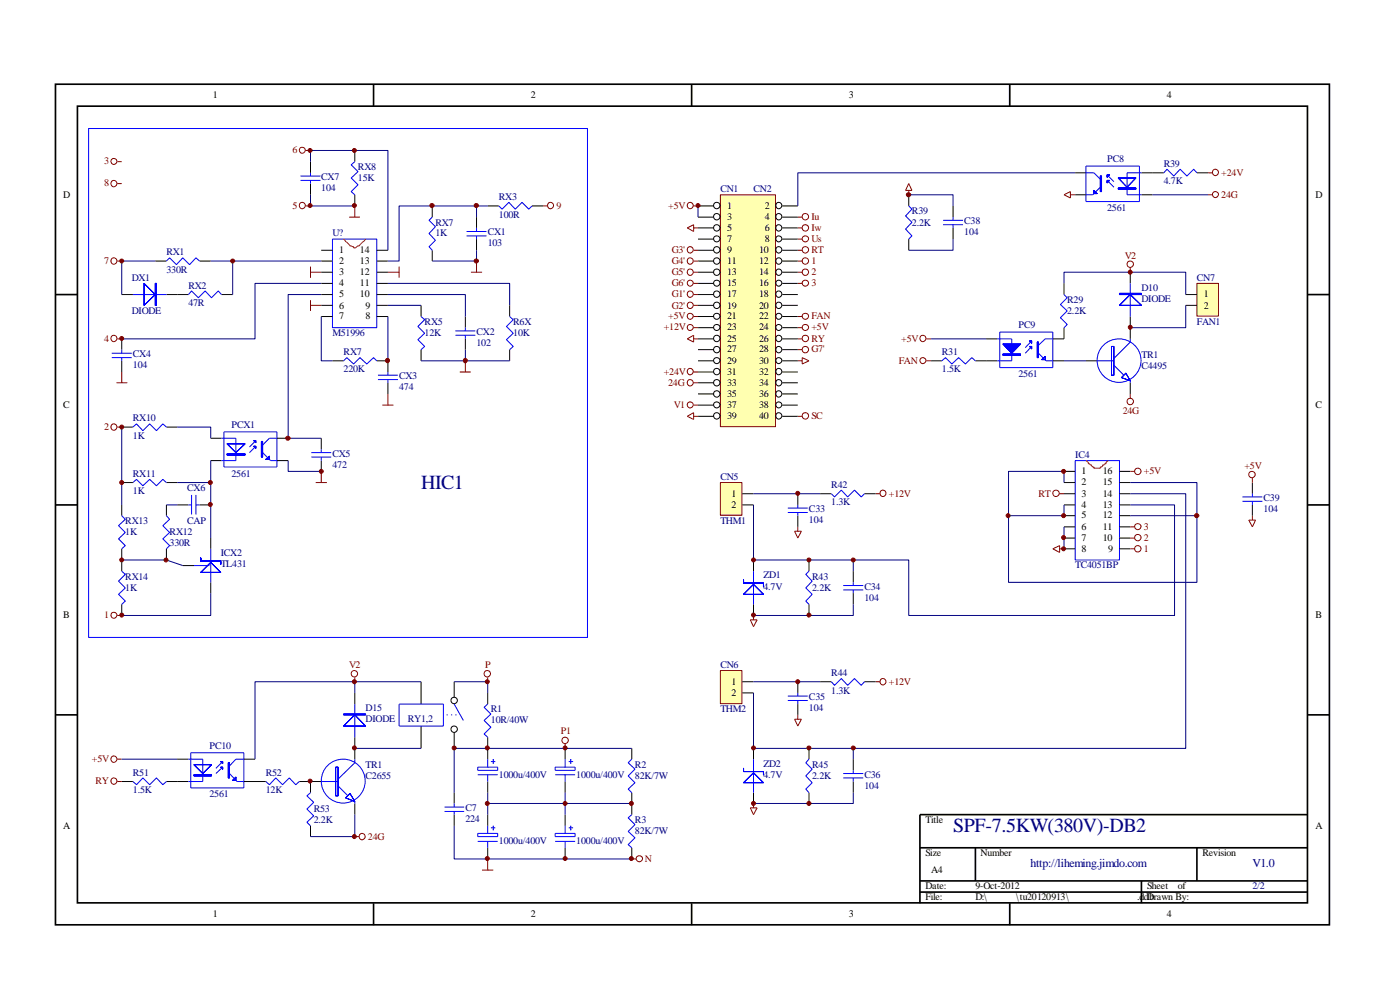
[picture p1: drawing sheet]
<svg xmlns="http://www.w3.org/2000/svg" width="297mm" height="210mm" viewBox="0 0 297 210" stroke-linecap="round" stroke-linejoin="round" font-family="sans-serif">
<g fill="none" stroke="#000" stroke-width=".35">
<path d="M11.8 17.9h270.2v178.3h-270.2zM79.2 17.9v4.6M146.7 17.9v4.6M214.2 17.9v4.6M16.4 22.5h261v169h-261zM11.8 62.5h4.6M277.5 62.5h4.6M11.8 107.1h4.6M277.5 107.1h4.6M11.8 151.6h4.6M277.5 151.6h4.6M195.2 179.8h82.3"/>
<path d="M206.9 179.8v7.1M253.9 179.8v7.1M277.5 172.8h-82.3v18.8M79.2 191.6v4.7M146.7 191.6v4.7M195.2 186.9h82.3M195.2 189.2h82.3M214.2 191.6v4.7M242.1 186.9v4.7"/>
</g>
<g fill="none" stroke="#00f" stroke-width=".21">
<path d="M63.8 37.3h4.2M63.8 38.3h4.2M65.9 36.7v.6M65.9 38.3v.6M75.3 34.3l-.8 .7 1.4 1.4-1.4 1.4 1.4 1.4-1.4 1.4 .8 .7M35.3 55.4l.7-.7 1.4 1.4 1.4-1.4 1.4 1.4 1.4-1.4 .7 .7M70.5 50.7h9.4v18.8h-9.4zM91.7 46.1l-.7 .6 1.4 1.4-1.4 1.4 1.4 1.5-1.4 1.3 .7 .8M99 49.1h4.2M99 50h4.2M101.1 48.3v.8M101.1 50v.7"/>
<path d="M105.8 43.7l.7 .7 1.4-1.5 1.4 1.5 1.4-1.5 1.5 1.5 .7-.7M23.7 74.9h4.2M23.7 75.9h4.2M25.8 74.2v.7M25.8 75.9v.6M28.2 62.5h7.1M40 62.5l.6-.8 1.5 1.5 1.4-1.5 1.4 1.5 1.4-1.5 .7 .8M72.9 76.5l.7-.6 1.4 1.3 1.4-1.3 1.4 1.3 1.4-1.3 .7 .6M80.2 79.6h4.2M82.3 78.9v.7M89.3 67.1l.8 .7-1.5 1.5 1.5 1.4-1.5 1.4 1.5 1.4-.8 .7M96.6 70.2h4.2"/>
<path d="M96.6 71.1h4.2M98.7 69.5v.7M98.7 71.1v.8M108.1 67.1l.8 .7-1.5 1.5 1.5 1.4-1.5 1.4 1.5 1.4-.8 .7M28.2 90.6l.8-.7 1.3 1.5 1.4-1.5 1.5 1.5 1.3-1.5 .8 .7M47 93h3v4.7h-3M47.5 91.6h11.3v7.5h-11.3zM54.3 94.7l-1.4 1.3M54.3 93.5l-1.4 1.3M55.7 96l1.7 1.7h1.4M58.8 93h-1.7l-1.4 1.4M66 96h4.3"/>
<path d="M66 96.9h4.3M68.2 95.3v.7M68.2 96.9v.8M80.2 80.5h4.2M82.3 80.5v.7M25.8 109.4l.8 .8-1.5 1.3 1.5 1.4-1.5 1.4 1.5 1.4-.8 .7M28.2 102.4l.8-.7 1.3 1.3 1.4-1.3 1.5 1.3 1.3-1.3 .8 .7M35.3 109.4l.7 .8-1.5 1.3 1.5 1.4-1.5 1.4 1.5 1.4-.7 .7M40 107.1h.6M40.6 105v4.1M41.1 120h3.3M41.6 107.1h.7"/>
<path d="M41.6 105v4.1M44.7 116.4v7.1M25.8 121.2l.8 .6-1.5 1.5 1.5 1.4-1.5 1.4 1.5 1.4-.8 .7"/>
</g>
<g fill="none" stroke="#000" stroke-width=".21">
<path d="M65.9 34.3v2.4M65.9 38.9v2.4M75.3 31.9v2.4M32.9 55.4h2.4M42.3 55.4h2.4M68.2 53.1h2.3M68.2 55.4h2.3M68.2 57.7h2.3M75.3 41.3v2.4M79.9 53.1h2.4M79.9 55.4h2.4M79.9 57.7h2.4"/>
<path d="M91.7 43.7v2.4M91.7 53.1v2.3M101.1 46.1v2.2M101.1 50.7v2.4M103.5 43.7h2.3M112.9 43.7h2.3M25.8 62.5h2.4M25.8 71.9v2.3M25.8 76.5v2.4M35.3 62.5h4.7M47 62.5h2.4M68.2 60.1h2.3"/>
<path d="M68.2 62.5h2.3M68.2 64.8h2.3M68.2 67.1h2.3M70.5 76.5h2.4M79.9 60.1h2.4M79.9 62.5h2.4M79.9 64.8h2.4M79.9 67.1h2.4M79.9 76.5h2.4v2.4M89.3 64.8v2.3M89.3 74.2v2.3M98.7 67.1v2.4"/>
<path d="M98.7 71.9v2.3M108.1 64.8v2.3M108.1 74.2v2.3M25.8 90.6h2.4M35.3 90.6h2.3M44.7 93h2.3M44.7 97.7h2.3M58.8 93h2.3M58.8 97.7h2.3M68.2 93v2.3M68.2 97.7v2.3M82.3 81.2v2.4"/>
<path d="M25.8 102.4h2.4M25.8 107.1v2.3M25.8 116.4v4.8M35.3 102.4h2.3M35.3 107.1v2.3M35.3 116.4v2.4M37.6 107.1h2.4M38.8 120h2.3M42.3 107.1h2.4M44.7 114.1v2.3M25.8 128.2v2.4M44.7 123.5v2.3"/>
</g>
<path d="M72.9 50.7l1.4 1.5 .7 .1v.3a.8 .8 0 0 0 .9-.4h.3l1.4-1.5" fill="none" stroke="#f00" stroke-width=".21"/>
<g fill="none" stroke="#800000" stroke-width=".21">
<path d="M24.9 34.3h.9M24.9 38.9h.9M64.9 31.9h1M24.9 55.4h.9M64.9 43.7h1M65.9 56.6v2.3M65.9 57.7h2.3M74.1 46.1h2.3M75.3 43.7v2.4M82.3 57.7h2.4M84.7 56.6v2.3M99.9 57.7h2.4"/>
<path d="M101.1 55.4v2.3M115.2 43.7h1M24.9 71.9h.9M25.8 78.9v2.3M65.9 63.7v2.3M65.9 64.8h2.3M97.5 78.9h2.4M98.7 76.5v2.4M24.7 81.2h2.3M24.9 90.6h.9M68.2 100v2.4M81.1 85.9h2.4"/>
<path d="M82.3 83.6v2.3M67 102.4h2.3M24.9 130.6h.9"/>
<circle cx="24.1" cy="38.9" r=".66"/>
<circle cx="24.2" cy="34.2" r=".64"/>
<circle cx="64.1" cy="31.9" r=".64"/>
<circle cx="24.1" cy="55.3" r=".66"/>
<circle cx="64.1" cy="43.6" r=".66"/>
<circle cx="116.8" cy="43.6" r=".66"/>
<circle cx="24.1" cy="71.8" r=".66"/>
<circle cx="24.1" cy="90.6" r=".66"/>
<circle cx="24.2" cy="130.5" r=".64"/>
</g>
<path d="M32.9 60.1v4.7h.3v-4.7zM32.9 60.1v4.7h.3v-4.7z" fill="#00f" stroke="#00f" stroke-width=".21"/>
<g fill="#00f" stroke="#00f" stroke-width=".21">
<path d="M30.6 60.1l2.3 2.4-2.3 2.3zM30.6 60.1l2.3 2.4-2.3 2.3z" fill-rule="evenodd"/>
<path d="M48.2 94.1h3.8l-2 1.9zM48.2 94.1h3.8l-2 1.9z" fill-rule="evenodd"/>
<path d="M48.2 96.3h3.8v.2h-3.8zM48.2 96.3h3.8v.2h-3.8z" fill-rule="evenodd"/>
<path d="M53.8 93.5l.5 .4v-.4zM53.8 93.5l.5 .4v-.4z" fill-rule="evenodd"/>
<path d="M53.8 94.7l.5 .4v-.4zM53.8 94.7l.5 .4v-.4z" fill-rule="evenodd"/>
<path d="M55.5 93.6v3.3h.2v-3.3zM55.5 93.6v3.3h.2v-3.3z" fill-rule="evenodd"/>
<path d="M56.4 97.5l.7-.7v.7zM56.4 97.5l.7-.7v.7z" fill-rule="evenodd"/>
<path d="M42.6 118.4v.6h4.2v.7v-.7h-4.2zM42.6 118.4v.6h4.2v.7v-.7h-4.2z" fill-rule="evenodd"/>
<path d="M42.6 121.4l2.1-2.1 2.1 2.1zM42.6 121.4l2.1-2.1 2.1 2.1z" fill-rule="evenodd"/>
</g>
<g fill="none" stroke="#000080" stroke-width=".21">
<path d="M65.9 34.3v-2.4h16.4v21.2M32.9 55.4h-7.1v7.1M44.7 55.4h23.5M49.4 55.4v7.1M65.9 41.3v2.4h9.4M101.1 53.1v2.3h-9.4M101.1 43.7v2.4M103.5 43.7h-18.8v11.7h-2.4M68.2 67.1v9.4h2.3M68.2 60.1h-14.1v11.8h-28.3M68.2 62.5h-7.1v30.5h7.1M82.3 62.5h16.4v4.6"/>
<path d="M82.3 60.1h25.8v4.7M82.3 64.8h7M82.3 67.1v9.4M89.3 76.5h18.8M98.7 74.2v2.3M25.8 90.6v16.5M37.6 90.6h7.1v2.4M44.7 97.7v4.7h-7.1M61.1 97.7v2.3h7.1M25.8 118.8h9.5l3.5 1.2M35.3 107.1h2.3M44.7 102.4v11.7"/>
<path d="M44.7 125.8v4.8h-18.9"/>
</g>
<g fill="#800000" stroke="#800000" stroke-width=".21">
<circle cx="65.8" cy="43.6" r=".42"/>
<circle cx="65.8" cy="31.9" r=".42"/>
<circle cx="82.2" cy="76.5" r=".45"/>
<circle cx="75.2" cy="43.6" r=".42"/>
<circle cx="75.2" cy="31.9" r=".42"/>
<circle cx="91.7" cy="43.6" r=".45"/>
<circle cx="98.7" cy="76.5" r=".45"/>
<circle cx="101.1" cy="43.6" r=".45"/>
<circle cx="25.8" cy="55.4" r=".42"/>
<circle cx="49.4" cy="55.4" r=".42"/>
<circle cx="25.8" cy="71.8" r=".42"/>
<circle cx="61.1" cy="93" r=".45"/>
<circle cx="68.2" cy="100" r=".42"/>
<circle cx="44.6" cy="102.4" r=".42"/>
<circle cx="44.6" cy="107" r=".42"/>
<circle cx="35.2" cy="118.8" r=".42"/>
<circle cx="25.8" cy="118.8" r=".42"/>
<circle cx="25.8" cy="90.6" r=".42"/>
<circle cx="25.8" cy="130.5" r=".42"/>
<circle cx="101.1" cy="55.4" r=".45"/>
<circle cx="25.8" cy="102.4" r=".42"/>
</g>
<path d="M152.9 41.4h11.5v49h-11.5z" fill="#ffffb0"/>
<g fill="none" stroke="#800000" stroke-width=".21">
<path d="M145.8 48.3l1.4-.6v1.4zM147.2 48.3h.9M147.2 43.7h.9M147.2 53.1h.9M147.2 55.4h.9M147.2 57.7h.9M152.8 41.3h11.7v49.2h-11.7zM169.2 48.3h1M169.2 46.1h1M169.2 50.7h1M145.8 71.9l1.4-.8v1.5zM147.2 71.9h.9"/>
<path d="M147.2 69.5h.9M147.2 60.1h.9M147.2 62.5h.9M147.2 64.8h.9M147.2 78.9h.9M169.2 71.9h1M169.2 76.5h1M169.2 67.1h1M169.2 69.5h1M169.2 74.2h1M170.2 75.9l1.4 .6-1.4 .7zM145.8 88.3l1.4-.8v1.5z"/>
<path d="M147.2 88.3h.9M147.2 81.2h.9M147.2 85.9h.9"/>
<circle cx="146.4" cy="43.6" r=".66"/>
<circle cx="146.4" cy="53" r=".66"/>
<circle cx="146.4" cy="55.3" r=".66"/>
<circle cx="146.4" cy="57.7" r=".66"/>
<circle cx="170.9" cy="46" r=".68"/>
<circle cx="170.9" cy="48.3" r=".68"/>
<circle cx="170.9" cy="50.7" r=".66"/>
<circle cx="146.4" cy="62.4" r=".66"/>
<circle cx="146.4" cy="78.8" r=".66"/>
<circle cx="146.4" cy="64.7" r=".66"/>
<circle cx="146.4" cy="60.1" r=".64"/>
<circle cx="146.4" cy="69.5" r=".64"/>
<circle cx="170.9" cy="71.8" r=".68"/>
<circle cx="170.9" cy="74.2" r=".68"/>
<circle cx="170.9" cy="67.1" r=".66"/>
<circle cx="170.9" cy="69.5" r=".66"/>
<circle cx="146.4" cy="81.2" r=".66"/>
<circle cx="146.4" cy="85.9" r=".64"/>
</g>
<g fill="none" stroke="#000" stroke-width=".21">
<path d="M148.1 43.7h3.3M148.1 46.1h3.3M148.1 48.3h3.3M148.1 50.7h3.3M148.1 53.1h3.3M148.1 55.4h3.3M148.1 57.7h3.3M165.9 43.7h3.3M165.9 46.1h3.3M165.9 48.3h3.3M165.9 50.7h3.3M165.9 53.1h3.3"/>
<path d="M165.9 55.4h3.3M165.9 57.7h3.3M148.1 60.1h3.3M148.1 62.5h3.3M148.1 64.8h3.3M148.1 67.1h3.3M148.1 69.5h3.3M148.1 71.9h3.3M148.1 74.2h3.3M148.1 76.5h3.3M148.1 78.9h3.3M165.9 60.1h3.3"/>
<path d="M165.9 62.5h3.3M165.9 64.8h3.3M165.9 67.1h3.3M165.9 69.5h3.3M165.9 71.9h3.3M165.9 74.2h3.3M165.9 76.5h3.3M165.9 78.9h3.3M148.1 81.2h3.3M148.1 83.6h3.3M148.1 85.9h3.3M148.1 88.3h3.3"/>
<path d="M165.9 81.2h3.3M165.9 83.6h3.3M165.9 85.9h3.3M165.9 88.3h3.3"/>
<circle cx="152.1" cy="48.3" r=".68"/>
<circle cx="152.1" cy="46" r=".68"/>
<circle cx="152.1" cy="43.6" r=".68"/>
<circle cx="152.1" cy="53" r=".68"/>
<circle cx="152.1" cy="55.4" r=".68"/>
<circle cx="152.1" cy="57.7" r=".68"/>
<circle cx="152.1" cy="50.7" r=".66"/>
<circle cx="165.2" cy="46" r=".66"/>
<circle cx="165.2" cy="48.3" r=".66"/>
<circle cx="165.2" cy="43.6" r=".66"/>
<circle cx="165.2" cy="57.7" r=".66"/>
<circle cx="165.2" cy="55.3" r=".66"/>
<circle cx="165.2" cy="53" r=".66"/>
<circle cx="165.2" cy="50.7" r=".64"/>
<circle cx="152.1" cy="62.4" r=".68"/>
<circle cx="152.1" cy="78.8" r=".68"/>
<circle cx="152.1" cy="64.8" r=".68"/>
<circle cx="152.1" cy="71.8" r=".68"/>
<circle cx="152.1" cy="74.2" r=".68"/>
<circle cx="152.1" cy="67.1" r=".66"/>
<circle cx="152.1" cy="69.5" r=".66"/>
<circle cx="152.1" cy="60.1" r=".66"/>
<circle cx="152.1" cy="76.5" r=".66"/>
<circle cx="165.2" cy="62.4" r=".66"/>
<circle cx="165.2" cy="78.8" r=".66"/>
<circle cx="165.2" cy="64.7" r=".66"/>
<circle cx="165.2" cy="71.8" r=".66"/>
<circle cx="165.2" cy="74.1" r=".66"/>
<circle cx="165.2" cy="60.1" r=".64"/>
<circle cx="165.2" cy="67.1" r=".64"/>
<circle cx="165.2" cy="69.5" r=".64"/>
<circle cx="165.2" cy="76.5" r=".64"/>
<circle cx="152.1" cy="83.6" r=".68"/>
<circle cx="152.1" cy="81.2" r=".68"/>
<circle cx="152.1" cy="88.2" r=".68"/>
<circle cx="152.1" cy="85.9" r=".66"/>
<circle cx="165.2" cy="81.2" r=".66"/>
<circle cx="165.2" cy="83.5" r=".66"/>
<circle cx="165.2" cy="88.2" r=".66"/>
<circle cx="165.2" cy="85.9" r=".64"/>
</g>
<path d="M152.9 102.4h4.4v6.8h-4.4z" fill="#ffffb0"/>
<g fill="none" stroke="#800000" stroke-width=".21">
<path d="M192.8 38.9l.7 1.5h-1.4zM256.3 36.7h.9M192.8 40.4v.9M225.7 41.3l1.4-.7v1.4zM227.1 41.3h1M256.3 41.3h.9M152.8 102.4h4.6v6.9h-4.6zM168.6 112.7h1.4l-.8 1.4zM169.2 111.8v.9M185.8 104.7h.9"/>
<circle cx="257.8" cy="36.6" r=".66"/>
<circle cx="257.9" cy="41.3" r=".64"/>
<circle cx="187.3" cy="104.6" r=".66"/>
</g>
<g fill="none" stroke="#000" stroke-width=".21">
<path d="M228.1 36.7h2.3M242.1 36.7h4.8M253.9 36.7h2.4M192.8 41.3v2.4M192.8 50.7v2.4M202.2 43.7v2.4M202.2 48.3v2.4M228.1 41.3h2.3M242.1 41.3h2.4M157.5 104.7h2.4M157.5 107.1h2.4M169.2 104.7v2.4"/>
<path d="M169.2 109.4v2.4M174 104.7h2.4M183.4 104.7h2.4"/>
</g>
<g fill="none" stroke="#00f" stroke-width=".21">
<path d="M230.4 35.2h11.3v7.6h-11.3zM230.4 36.7h1.7l1.3 1.3M233.4 39.7l-1.6 1.6h-1.4M234.9 38.3l1.4 1.4M234.9 37.1l1.4 1.4M242.1 36.7h-3v4.6h3M246.9 36.7l.7-.8 1.4 1.4 1.4-1.4 1.4 1.4 1.4-1.4 .7 .8M192.8 43.7l.7 .7-1.4 1.4 1.4 1.4-1.4 1.4 1.4 1.4-.7 .7M200.1 46.7h4.2M200.1 47.7h4.2M202.2 46.1v.6M202.2 47.7v.6"/>
<path d="M167.1 107.8h4.3M167.1 108.7h4.3M169.2 107.1v.7M169.2 108.7v.7M176.4 104.7l.6 .7 1.5-1.4 1.3 1.4 1.5-1.4 1.4 1.4 .7-.7"/>
</g>
<path d="M228.1 36.7h-58.9v7M192.8 41.3h9.4v2.4M202.2 50.7v2.4h-9.4M244.5 41.3h11.8M169.2 104.7h4.8" fill="none" stroke="#000080" stroke-width=".21"/>
<circle cx="192.8" cy="41.3" r=".45" fill="#800000" stroke="#800000" stroke-width=".21"/>
<g fill="#00f" stroke="#00f" stroke-width=".21">
<path d="M237.2 37.8l1.9 1.9 1.9-1.9zM237.2 37.8l1.9 1.9 1.9-1.9z" fill-rule="evenodd"/>
<path d="M237.2 39.9v.2h3.8v-.2zM237.2 39.9v.2h3.8v-.2z" fill-rule="evenodd"/>
<path d="M234.9 37.1h.5l-.5 .5zM234.9 37.1h.5l-.5 .5z" fill-rule="evenodd"/>
<path d="M234.9 38.3h.5l-.5 .5zM234.9 38.3h.5l-.5 .5z" fill-rule="evenodd"/>
<path d="M233.4 37.3v3.3h.3v-3.3zM233.4 37.3v3.3h.3v-3.3z" fill-rule="evenodd"/>
<path d="M232.1 40.4v.7h.6zM232.1 40.4v.7h.6z" fill-rule="evenodd"/>
</g>
<path d="M254 60.2h4.4v6.8h-4.4z" fill="#ffffb0"/>
<g fill="none" stroke="#800000" stroke-width=".21">
<path d="M169.2 53.1h1M239.8 56.8v.9M147.2 67.1h.9M196.5 76.5h1M196.5 71.9h1M253.9 60.1h4.6v7h-4.6zM169.2 88.3h1M239.8 83.6v.9M239.8 100h.9M223.4 116.4l1.4-.7v1.5zM224.8 116.4h.9M224.8 104.7h.9"/>
<path d="M159.2 131.5h1.4l-.7 1.4zM159.9 130.6v.9M75.3 143.7v.9M103.5 143.7v.9M119.9 157.8v.9M24.9 161h.9M24.9 165.8h.9M75.3 177.5h.9M102.3 184.6h2.3M103.5 182.2v2.4M134 182.2h1"/>
<circle cx="170.9" cy="53" r=".68"/>
<circle cx="239.8" cy="56" r=".68"/>
<circle cx="146.4" cy="67.1" r=".64"/>
<circle cx="195.8" cy="71.8" r=".66"/>
<circle cx="195.8" cy="76.5" r=".64"/>
<circle cx="170.9" cy="88.2" r=".68"/>
<circle cx="239.8" cy="85.2" r=".68"/>
<circle cx="241.4" cy="100" r=".68"/>
<circle cx="224" cy="104.6" r=".68"/>
<circle cx="75.2" cy="142.9" r=".68"/>
<circle cx="103.4" cy="142.9" r=".68"/>
<circle cx="119.9" cy="157" r=".68"/>
<circle cx="24.1" cy="161" r=".66"/>
<circle cx="24.1" cy="165.7" r=".66"/>
<circle cx="76.8" cy="177.4" r=".66"/>
<circle cx="135.7" cy="182.2" r=".66"/>
</g>
<g fill="none" stroke="#000" stroke-width=".21">
<path d="M239.8 57.7v2.4M197.5 76.5h2.3M206.9 76.5h4.7M209.2 71.9h2.4M223.4 76.5h2.3M225.7 69.5v2.4h-2.3M225.7 60.1v2.4M230.4 76.5h2.3M239.8 67.1v4.8M251.5 62.5h2.4M251.5 64.8h2.4M225.7 100h2.4"/>
<path d="M237.5 100h2.3M239.8 81.2v2.4M159.9 118.8v2.4M171.6 118.8v2.4M225.7 102.4h2.4M225.7 104.7h2.4M225.7 107.1h2.4M225.7 109.4h2.4M225.7 111.8h2.4M225.7 114.1h2.4M225.7 116.4h2.4M237.5 102.4h2.3"/>
<path d="M237.5 104.7h2.3M237.5 107.1h2.3M237.5 109.4h2.3M237.5 111.8h2.3M237.5 114.1h2.3M237.5 116.4h2.3M159.9 128.2v2.4M171.6 128.2v2.4M181 121.2v2.3M181 125.8v2.4M75.3 147v2.4M75.3 156.4v4.6"/>
<path d="M89.3 144.6v4.8M89.3 154v4.7M96.4 144.6v3.3M96.4 155.4v3.3M103.5 147v2.4M103.5 156.4v4.6M119.9 158.7v2.3M134 158.7v2.3M25.8 165.8h2.4M35.3 165.8h4.7M37.6 161h2.4M51.7 165.8h4.7"/>
<path d="M51.7 161h2.4M63.5 165.8h4.7M65.9 165.8v2.3M65.9 175.2v2.3M75.3 170.4v2.4M96.4 168.1v2.3M96.4 172.8v2.4M103.5 165.8v2.3M103.5 172.8v2.4M103.5 179.8v2.4M119.9 165.8v2.3M119.9 172.8v2.4"/>
<path d="M119.9 179.8v2.4M134 168.1v4.7M134 179.8v2.4"/>
<circle cx="96.3" cy="148.6" r=".68"/>
<circle cx="96.3" cy="154.7" r=".68"/>
</g>
<g fill="none" stroke="#00f" stroke-width=".21">
<path d="M199.8 76.5l.8-.6 1.3 1.3 1.5-1.3 1.4 1.3 1.4-1.3 .7 .6M211.6 71.9h3v4.6h-3M212.1 70.4h11.3v7.6h-11.3zM218.9 73.5l-1.4 1.4M218.9 72.3l-1.4 1.4M220.3 74.9l1.6 1.6h1.5M223.4 71.9h-1.7l-1.4 1.3M225.7 62.5l.7 .7-1.4 1.4 1.4 1.4-1.4 1.4 1.4 1.4-.7 .7M232.7 76.5h3.6M236.3 77.5l2.1 2.1M239.8 71.9v.7l-3.5 3.4M239.8 60.1v7"/>
<path d="M228.1 97.7h9.4v21.1h-9.4zM239.8 80.8v.4M159.9 121.2v7M171.6 121.2l-.7 .6 1.4 1.5-1.4 1.4 1.4 1.4-1.4 1.4 .7 .7M178.9 125.1h4.2M178.9 124.2h4.2M181 123.5v.7M181 125.1v.7M40.5 159.7h11.2v7.4h-11.2zM75.3 149.4v7M84.7 149.4h9.4v4.6h-9.4zM94.7 151.6h.3"/>
<path d="M95.7 151.6h.2M96.4 149.4l1.9 3.4M96.6 151.6h.3M103.5 149.4l-.8 .6 1.4 1.5-1.4 1.3 1.4 1.5-1.4 1.4 .8 .7M28.2 165.8l.8 .7 1.3-1.5 1.4 1.5 1.5-1.5 1.3 1.5 .8-.7M40 161h3v4.8h-3M47.2 162.7l-1.4 1.4M47.2 161.5l-1.4 1.5M48.7 164.1l1.6 1.7h1.4M51.7 161h-1.7l-1.3 1.5M56.4 165.8l.7 .7 1.4-1.5 1.4 1.5 1.5-1.5 1.3 1.5 .8-.7M65.9 168.1l-.8 .7 1.4 1.4-1.4 1.4 1.4 1.5-1.4 1.3 .8 .8"/>
<path d="M68.2 165.8h3.5M71.7 166.7l2.1 2.1M75.3 161v.8l-3.6 3.5M75.3 170v.4M94.3 171.2h4.2M94.3 172.1h4.2M96.4 170.4v.8M96.4 172.1v.7M101.3 162.7h4.3v.7h-4.3zM101.3 176.8h4.3v.7h-4.3zM101.3 164.3h4.3M101.3 178.5h4.3"/>
<path d="M103.5 161v1.7M103.5 164.3v1.5M103.5 175.2v1.6M103.5 178.5v1.3M104.1 161.5h1M104.1 175.6h1M104.6 161v1M104.6 175.2v.9M117.8 164.3h4.2M117.8 162.7h4.2v.7h-4.2zM117.8 176.8h4.2v.7h-4.2zM117.8 178.5h4.2"/>
<path d="M119.9 161v1.7M119.9 164.3v1.5M119.9 175.2v1.6M119.9 178.5v1.3M120.6 161.5h1M120.6 175.6h1M121.1 161v1M121.1 175.2v.9M134 161l-.7 .8 1.4 1.4-1.4 1.4 1.4 1.4-1.4 1.4 .7 .7M134 172.8l-.7 .7 1.4 1.4-1.4 1.5 1.4 1.3-1.4 1.5 .7 .6"/>
<circle cx="237.4" cy="76.5" r="4.6"/>
<circle cx="72.8" cy="165.7" r="4.7"/>
</g>
<path d="M212.8 73h3.7l-1.9 1.9zM212.8 73h3.7l-1.9 1.9z" fill="#00f" stroke="#00f" stroke-width=".21"/>
<g fill="#00f" stroke="#00f" stroke-width=".21">
<path d="M212.8 75.1h3.7v.3h-3.7zM212.8 75.1h3.7v.3h-3.7z" fill-rule="evenodd"/>
<path d="M218.4 72.3l.5 .5v-.5zM218.4 72.3l.5 .5v-.5z" fill-rule="evenodd"/>
<path d="M218.4 73.5l.5 .5v-.5zM218.4 73.5l.5 .5v-.5z" fill-rule="evenodd"/>
<path d="M220 72.6v3.3h.3v-3.3zM220 72.6v3.3h.3v-3.3z" fill-rule="evenodd"/>
<path d="M221 76.3l.7-.7v.7zM221 76.3l.7-.7v.7z" fill-rule="evenodd"/>
<path d="M41.1 162.2h3.8l-1.9 1.9zM41.1 162.2h3.8l-1.9 1.9z" fill-rule="evenodd"/>
<path d="M41.1 164.3h3.8v.3h-3.8zM41.1 164.3h3.8v.3h-3.8z" fill-rule="evenodd"/>
<path d="M46.8 161.5l.4 .5v-.5zM46.8 161.5l.4 .5v-.5z" fill-rule="evenodd"/>
<path d="M46.8 162.7l.4 .5v-.5zM46.8 162.7l.4 .5v-.5z" fill-rule="evenodd"/>
<path d="M48.4 161.8v3.2h.3v-3.2zM48.4 161.8v3.2h.3v-3.2z" fill-rule="evenodd"/>
<path d="M50 164.8v.7h-.6zM50 164.8v.7h-.6z" fill-rule="evenodd"/>
<path d="M71.2 162.7v6.1h.5v-6.1zM71.2 162.7v6.1h.5v-6.1z" fill-rule="evenodd"/>
<path d="M74.3 168.3l-1 .9 2 .8zM74.3 168.3l-1 .9 2 .8z" fill-rule="evenodd"/>
<path d="M72.9 151.5v.1h4.7v-.1zM72.9 151.5v.1h4.7v-.1z" fill-rule="evenodd"/>
<path d="M72.9 154l2.4-2.4 2.3 2.4zM72.9 154l2.4-2.4 2.3 2.4z" fill-rule="evenodd"/>
<path d="M235.8 73.5v6.1h.5v-6.1zM235.8 73.5v6.1h.5v-6.1z" fill-rule="evenodd"/>
<path d="M238.8 79.2l-.9 .9 1.9 .7zM238.8 79.2l-.9 .9 1.9 .7z" fill-rule="evenodd"/>
<path d="M237.5 62.2v.3h4.6v-.3zM237.5 62.2v.3h4.6v-.3z" fill-rule="evenodd"/>
<path d="M239.8 62.5l2.3 2.3h-4.6zM239.8 62.5l2.3 2.3h-4.6z" fill-rule="evenodd"/>
<path d="M157.7 123v.7h4.3v.8v-.8h-4.3zM157.7 123v.7h4.3v.8v-.8h-4.3z" fill-rule="evenodd"/>
<path d="M157.7 126.1l2.2-2.1 2.1 2.1zM157.7 126.1l2.2-2.1 2.1 2.1z" fill-rule="evenodd"/>
</g>
<g fill="none" stroke="#000080" stroke-width=".21">
<path d="M148.1 43.7v2.4M197.5 71.9h11.7M225.7 60.1v-2.4h25.8v4.8M225.7 76.5h4.7M251.5 64.8v4.7h-11.7M225.7 100v2.4M159.9 107.1v11.7h21.1v2.4M159.9 104.7h9.3M225.7 107.1v2.3h-11.7v14.1h39.9v-14.1M225.7 111.8v4.6M239.8 102.4h14.1v7h-14.1M181 128.2v2.4h-21.1"/>
<path d="M75.3 144.6h-21.2v16.4M75.3 158.7h14M89.3 144.6h-14v2.4M96.4 144.6h7.1v2.4M134 158.7h-37.6v9.4M25.8 161h11.8M75.3 172.8v4.7h-9.4M96.4 175.2v7h37.6M103.5 168.1v4.7M103.5 170.4h30.5M119.9 168.1v4.7"/>
</g>
<g fill="#800000" stroke="#800000" stroke-width=".21">
<circle cx="119.9" cy="170.4" r=".42"/>
<circle cx="148.1" cy="43.6" r=".42"/>
<circle cx="169.2" cy="104.6" r=".42"/>
<circle cx="159.9" cy="118.8" r=".42"/>
<circle cx="171.6" cy="118.8" r=".42"/>
<circle cx="171.6" cy="130.5" r=".42"/>
<circle cx="239.8" cy="57.7" r=".42"/>
<circle cx="239.8" cy="69.4" r=".42"/>
<circle cx="225.6" cy="109.4" r=".42"/>
<circle cx="225.6" cy="114" r=".42"/>
<circle cx="225.6" cy="116.4" r=".42"/>
<circle cx="253.9" cy="109.4" r=".45"/>
<circle cx="159.9" cy="130.5" r=".42"/>
</g>
<path d="M230.4 97.7l.5 .4v.3h.2l.2 .2h.3l.2 .5h.3v.2h1.3v-.2h.3l.2-.5 .7-.2v-.3l.5-.4" fill="none" stroke="#f00" stroke-width=".21"/>
<path d="M152.9 142.3h4.4v6.9h-4.4z" fill="#ffffb0"/>
<g fill="none" stroke="#800000" stroke-width=".21">
<path d="M169.2 55.4h1M169.2 57.7h1M169.2 60.1h1M239.8 116.4h.9M239.8 114.1h.9M239.8 111.8h.9M264.9 110.3h1.5l-.7 1.5zM265.7 101.4v1M265.7 109.4v.9M152.8 142.2h4.6v7.1h-4.6zM168.6 152.6h1.4l-.8 1.4zM169.2 151.6v1"/>
<path d="M185.8 144.6h.9M159.2 171.4h1.4l-.7 1.4zM159.9 170.4v1"/>
<circle cx="170.9" cy="57.7" r=".68"/>
<circle cx="170.9" cy="55.4" r=".68"/>
<circle cx="170.9" cy="60.1" r=".66"/>
<circle cx="241.4" cy="116.4" r=".68"/>
<circle cx="241.4" cy="114" r=".68"/>
<circle cx="241.4" cy="111.7" r=".66"/>
<circle cx="265.6" cy="100.7" r=".68"/>
<circle cx="187.3" cy="144.6" r=".66"/>
</g>
<g fill="none" stroke="#000" stroke-width=".21">
<path d="M265.7 102.4v2.3M265.7 107.1v2.3M157.5 144.6h2.4M157.5 147h2.4M159.9 158.7v2.3M169.2 144.6v2.4M169.2 149.4v2.2M171.6 158.7v2.3M174 144.6h2.4M183.4 144.6h2.4M159.9 168.1v2.3M171.6 168.1v2.3"/>
<path d="M181 161v2.4M181 165.8v2.3"/>
</g>
<g fill="none" stroke="#00f" stroke-width=".21">
<path d="M18.8 27.3h105.8v107.9h-105.8zM263.6 105.4h4.2M263.6 106.3h4.2M265.7 104.7v.7M265.7 106.3v.8M167.1 147.7h4.3M167.1 148.6h4.3M169.2 147v.7M169.2 148.6v.8M176.4 144.6l.6 .8 1.5-1.5 1.3 1.5 1.5-1.5 1.4 1.5 .7-.8M159.9 161v7.1M171.6 161l-.7 .8 1.4 1.4-1.4 1.4 1.4 1.4-1.4 1.4 .7 .7"/>
<path d="M178.9 165h4.2M178.9 164.1h4.2M181 163.4v.7M181 165v.8"/>
</g>
<path d="M225.7 100h-11.7v9.4M239.8 104.7h11.7v54h-70.5M239.8 107.1h9.4v23.5h-56.4v-11.8h-11.8M159.9 147v11.7h21.1v2.3M159.9 144.6h14.1M181 168.1v2.3h-21.1" fill="none" stroke="#000080" stroke-width=".21"/>
<path d="M157.7 163v.7h4.3v.6v-.6h-4.3zM157.7 163v.7h4.3v.6v-.6h-4.3z" fill="#00f" stroke="#00f" stroke-width=".21"/>
<path d="M159.9 163.9l2.1 2.1h-4.3zM159.9 163.9l2.1 2.1h-4.3z" fill-rule="evenodd" fill="#00f" stroke="#00f" stroke-width=".21"/>
<g fill="#800000" stroke="#800000" stroke-width=".21">
<circle cx="169.2" cy="144.6" r=".42"/>
<circle cx="159.9" cy="170.4" r=".42"/>
<circle cx="159.9" cy="158.7" r=".42"/>
<circle cx="171.6" cy="170.4" r=".42"/>
<circle cx="171.6" cy="158.7" r=".42"/>
<circle cx="181" cy="158.7" r=".42"/>
<circle cx="181" cy="118.8" r=".42"/>
<circle cx="213.9" cy="109.4" r=".42"/>
<circle cx="225.6" cy="100" r=".42"/>
<circle cx="65.8" cy="165.7" r=".42"/>
<circle cx="96.4" cy="158.7" r=".42"/>
<circle cx="75.2" cy="144.6" r=".42"/>
<circle cx="75.2" cy="158.7" r=".42"/>
<circle cx="75.2" cy="177.5" r=".42"/>
<circle cx="103.4" cy="144.6" r=".42"/>
<circle cx="103.4" cy="158.7" r=".42"/>
<circle cx="119.9" cy="158.7" r=".42"/>
<circle cx="103.4" cy="182.1" r=".42"/>
<circle cx="119.9" cy="182.1" r=".42"/>
<circle cx="103.4" cy="170.4" r=".42"/>
<circle cx="133.9" cy="182.1" r=".42"/>
<circle cx="133.9" cy="170.4" r=".42"/>
</g>
<g font-size="4.2" fill="#000080">
<text x="89.3" y="103.6">HIC1</text>
<text x="202.2" y="176.4">SPF-7.5KW(380V)-DB2</text>
</g>
<g font-size="2.5" fill="#000080">
<text x="218.6" y="183.9">http://liheming.jimdo.com</text>
<text x="265.7" y="183.9">V1.0</text>
</g>
<g font-size="2.1">
<text x="45.1" y="20.8">1</text>
<text x="112.6" y="20.8">2</text>
<text x="180.1" y="20.8">3</text>
<text x="247.6" y="20.8">4</text>
<text x="13.4" y="41.9">D</text>
<text x="279.1" y="41.9">D</text>
<text x="154.3" y="44.3">1</text>
<text x="154.3" y="46.7">3</text>
<text x="162.2" y="44.3">2</text>
<text x="162.2" y="46.7">4</text>
<text x="72" y="53.7">1</text>
<text x="76.4" y="53.7">14</text>
<text x="154.3" y="48.9">5</text>
<text x="154.3" y="51.3">7</text>
<text x="154.3" y="53.7">9</text>
<text x="161" y="53.7">10</text>
<text x="162.2" y="48.9">6</text>
<text x="162.2" y="51.3">8</text>
<text x="72" y="56">2</text>
<text x="72" y="58.3">3</text>
<text x="76.4" y="58.3">12</text>
<text x="76.4" y="56">13</text>
<text x="154.3" y="56">11</text>
<text x="154.3" y="58.3">13</text>
<text x="161" y="56">12</text>
<text x="161" y="58.3">14</text>
<text x="72" y="60.7">4</text>
<text x="72" y="63.1">5</text>
<text x="72" y="65.4">6</text>
<text x="76.4" y="63.1">10</text>
<text x="76.4" y="60.7">11</text>
<text x="77.6" y="65.4">9</text>
<text x="154.3" y="60.7">15</text>
<text x="154.3" y="63.1">17</text>
<text x="154.3" y="65.4">19</text>
<text x="161" y="60.7">16</text>
<text x="161" y="63.1">18</text>
<text x="161" y="65.4">20</text>
<text x="255.4" y="63.1">1</text>
<text x="255.4" y="65.4">2</text>
<text x="72" y="67.7">7</text>
<text x="77.6" y="67.7">8</text>
<text x="154.3" y="67.7">21</text>
<text x="154.3" y="70.1">23</text>
<text x="161" y="67.7">22</text>
<text x="161" y="70.1">24</text>
<text x="154.3" y="72.5">25</text>
<text x="154.3" y="74.8">27</text>
<text x="154.3" y="77.1">29</text>
<text x="161" y="72.5">26</text>
<text x="161" y="74.8">28</text>
<text x="161" y="77.1">30</text>
<text x="154.3" y="79.5">31</text>
<text x="154.3" y="81.9">33</text>
<text x="161" y="79.5">32</text>
<text x="161" y="81.9">34</text>
<text x="13.4" y="86.5">C</text>
<text x="154.3" y="84.2">35</text>
<text x="154.3" y="86.5">37</text>
<text x="154.3" y="88.9">39</text>
<text x="161" y="84.2">36</text>
<text x="161" y="86.5">38</text>
<text x="161" y="88.9">40</text>
<text x="279.1" y="86.5">C</text>
<text x="229.4" y="100.6">1</text>
<text x="233.9" y="100.6">16</text>
<text x="155.2" y="105.3">1</text>
<text x="155.2" y="107.7">2</text>
<text x="229.4" y="103">2</text>
<text x="229.4" y="105.3">3</text>
<text x="229.4" y="107.7">4</text>
<text x="233.9" y="107.7">13</text>
<text x="233.9" y="105.3">14</text>
<text x="233.9" y="103">15</text>
<text x="229.4" y="110">5</text>
<text x="229.4" y="112.4">6</text>
<text x="233.9" y="112.4">11</text>
<text x="233.9" y="110">12</text>
<text x="229.4" y="114.7">7</text>
<text x="229.4" y="117.1">8</text>
<text x="233.9" y="114.7">10</text>
<text x="235.1" y="117.1">9</text>
<text x="13.4" y="131.1">B</text>
<text x="279.1" y="131.1">B</text>
<text x="155.2" y="145.2">1</text>
<text x="155.2" y="147.6">2</text>
<text x="13.4" y="175.8">A</text>
<text x="196.3" y="174.6">Title</text>
<text x="279.1" y="175.8">A</text>
<text x="196.3" y="181.6">Size</text>
<text x="197.5" y="185.2">A4</text>
<text x="208" y="181.6">Number</text>
<text x="255.1" y="181.6">Revision</text>
<text x="196.3" y="188.6">Date:</text>
<text x="196.3" y="191">File:</text>
<text x="206.9" y="188.6">9-Oct-2012</text>
<text x="206.9" y="191">D:\</text>
<text x="215.6" y="191">\tu20120913\</text>
<text x="241.2" y="191">.ddDrawn By:</text>
<text x="243.3" y="188.6">Sheet</text>
<text x="243.8" y="191">b</text>
<text x="249.9" y="188.6">of</text>
<text x="45.1" y="194.6">1</text>
<text x="112.6" y="194.6">2</text>
<text x="180.1" y="194.6">3</text>
<text x="247.6" y="194.6">4</text>
</g>
<g font-size="2.1" fill="#800000">
<text x="22.1" y="34.9">3</text>
<text x="62.1" y="32.5">6</text>
<text x="22.1" y="39.5">8</text>
<text x="259.1" y="37.3">+24V</text>
<text x="259.1" y="41.9">24G</text>
<text x="62.1" y="44.3">5</text>
<text x="118" y="44.3">9</text>
<text x="141.7" y="44.3">+5V</text>
<text x="172.1" y="46.7">Iu</text>
<text x="142.5" y="53.7">G3'</text>
<text x="172.1" y="48.9">Iw</text>
<text x="172.1" y="51.3">Us</text>
<text x="172.1" y="53.7">RT</text>
<text x="22.1" y="56">7</text>
<text x="142.5" y="56">G4'</text>
<text x="142.5" y="58.3">G5'</text>
<text x="172.1" y="56">1</text>
<text x="172.1" y="58.3">2</text>
<text x="238.6" y="54.9">V2</text>
<text x="142.5" y="60.7">G6'</text>
<text x="142.5" y="63.1">G1'</text>
<text x="142.5" y="65.4">G2'</text>
<text x="172.1" y="60.7">3</text>
<text x="140.8" y="70.1">+12V</text>
<text x="141.7" y="67.7">+5V</text>
<text x="172.1" y="67.7">FAN</text>
<text x="172.1" y="70.1">+5V</text>
<text x="22.1" y="72.5">4</text>
<text x="172.1" y="72.5">RY</text>
<text x="172.1" y="74.8">G7'</text>
<text x="190.7" y="77.1">FAN</text>
<text x="191.2" y="72.5">+5V</text>
<text x="140.8" y="79.5">+24V</text>
<text x="141.7" y="81.9">24G</text>
<text x="142.9" y="86.5">V1</text>
<text x="172.1" y="88.9">SC</text>
<text x="238.2" y="87.7">24G</text>
<text x="22.1" y="91.3">2</text>
<text x="242.7" y="100.6">+5V</text>
<text x="264" y="99.5">+5V</text>
<text x="188.6" y="105.3">+12V</text>
<text x="220.3" y="105.3">RT</text>
<text x="242.7" y="112.4">3</text>
<text x="242.7" y="117.1">1</text>
<text x="242.7" y="114.7">2</text>
<text x="22.1" y="131.1">1</text>
<text x="74.1" y="141.7">V2</text>
<text x="103" y="141.7">P</text>
<text x="188.6" y="145.2">+12V</text>
<text x="119" y="155.8">P1</text>
<text x="19.5" y="161.6">+5V</text>
<text x="20.2" y="166.4">RY</text>
<text x="78.1" y="178.1">24G</text>
<text x="136.8" y="182.8">N</text>
</g>
<g font-size="2.1" fill="#000080">
<text x="234.9" y="34.4">PC8</text>
<text x="246.9" y="35.4">R39</text>
<text x="68.2" y="38.2">CX7</text>
<text x="68.2" y="40.6">104</text>
<text x="75.9" y="36.1">RX8</text>
<text x="75.9" y="38.4">15K</text>
<text x="152.8" y="40.7">CN1</text>
<text x="159.9" y="40.7">CN2</text>
<text x="246.9" y="39.1">4.7K</text>
<text x="92.4" y="47.8">RX7</text>
<text x="105.8" y="42.4">RX3</text>
<text x="105.8" y="46.1">100R</text>
<text x="193.5" y="45.5">R39</text>
<text x="193.5" y="47.8">2.2K</text>
<text x="204.6" y="47.6">C38</text>
<text x="234.9" y="44.7">2561</text>
<text x="70.5" y="50.1">U?</text>
<text x="92.4" y="50.1">1K</text>
<text x="103.5" y="49.9">CX1</text>
<text x="103.5" y="52.2">103</text>
<text x="204.6" y="49.9">104</text>
<text x="27.9" y="59.5">DX1</text>
<text x="35.3" y="54.1">RX1</text>
<text x="35.3" y="57.9">330R</text>
<text x="253.9" y="59.5">CN7</text>
<text x="40" y="61.2">RX2</text>
<text x="40" y="64.9">47R</text>
<text x="226.4" y="64.3">R29</text>
<text x="242.1" y="61.6">D10</text>
<text x="242.1" y="64">DIODE</text>
<text x="27.9" y="66.5">DIODE</text>
<text x="70.5" y="71.3">M51996</text>
<text x="90.1" y="68.9">RX5</text>
<text x="90.1" y="71.3">12K</text>
<text x="101.1" y="71">CX2</text>
<text x="108.9" y="68.9">R6X</text>
<text x="108.9" y="71.3">10K</text>
<text x="216.1" y="69.6">PC9</text>
<text x="226.4" y="66.5">2.2K</text>
<text x="253.9" y="68.9">FAN1</text>
<text x="28.2" y="75.8">CX4</text>
<text x="72.9" y="75.3">RX7</text>
<text x="101.1" y="73.4">102</text>
<text x="199.8" y="75.3">R31</text>
<text x="242.1" y="75.9">TR1</text>
<text x="28.2" y="78.1">104</text>
<text x="72.9" y="79">220K</text>
<text x="84.7" y="80.4">CX3</text>
<text x="84.7" y="82.8">474</text>
<text x="199.8" y="79">1.5K</text>
<text x="216.1" y="79.9">2561</text>
<text x="242.1" y="78.3">C4495</text>
<text x="28.2" y="89.3">RX10</text>
<text x="28.2" y="93.1">1K</text>
<text x="49.1" y="90.8">PCX1</text>
<text x="28.2" y="101.1">RX11</text>
<text x="49.1" y="101.1">2561</text>
<text x="70.5" y="96.9">CX5</text>
<text x="70.5" y="99.2">472</text>
<text x="152.8" y="101.8">CN5</text>
<text x="228.1" y="97.1">IC4</text>
<text x="28.2" y="104.8">1K</text>
<text x="39.7" y="104.1">CX6</text>
<text x="176.4" y="103.5">R42</text>
<text x="176.4" y="107.2">1.3K</text>
<text x="268.1" y="106.3">C39</text>
<text x="26.6" y="111.2">RX13</text>
<text x="26.6" y="113.5">1K</text>
<text x="36" y="113.5">RX12</text>
<text x="39.7" y="111.2">CAP</text>
<text x="152.8" y="111.2">THM1</text>
<text x="171.6" y="108.6">C33</text>
<text x="171.6" y="110.9">104</text>
<text x="268.1" y="108.6">104</text>
<text x="36" y="115.9">330R</text>
<text x="46.8" y="118">ICX2</text>
<text x="26.6" y="122.9">RX14</text>
<text x="26.6" y="125.3">1K</text>
<text x="46.8" y="120.3">TL431</text>
<text x="162" y="122.7">ZD1</text>
<text x="162" y="125.1">4.7V</text>
<text x="172.3" y="122.9">R43</text>
<text x="172.3" y="125.3">2.2K</text>
<text x="183.4" y="125.1">C34</text>
<text x="228.1" y="120.6">TC4051BP</text>
<text x="183.4" y="127.4">104</text>
<text x="152.8" y="141.7">CN6</text>
<text x="176.4" y="143.3">R44</text>
<text x="171.6" y="148.5">C35</text>
<text x="176.4" y="147.2">1.3K</text>
<text x="77.6" y="150.9">D15</text>
<text x="77.6" y="153.2">DIODE</text>
<text x="86.5" y="153.2">RY1,2</text>
<text x="104.1" y="151.1">R1</text>
<text x="104.1" y="153.4">10R/40W</text>
<text x="152.8" y="151.1">THM2</text>
<text x="171.6" y="150.9">104</text>
<text x="44.4" y="158.8">PC10</text>
<text x="28.2" y="164.5">R51</text>
<text x="56.4" y="164.5">R52</text>
<text x="77.6" y="162.8">TR1</text>
<text x="77.6" y="165.2">C2655</text>
<text x="105.8" y="164.9">1000u/400V</text>
<text x="122.3" y="164.9">1000u/400V</text>
<text x="134.7" y="162.8">R2</text>
<text x="134.7" y="165.2">82K/7W</text>
<text x="162" y="162.6">ZD2</text>
<text x="162" y="164.9">4.7V</text>
<text x="172.3" y="162.8">R45</text>
<text x="172.3" y="165.2">2.2K</text>
<text x="183.4" y="164.9">C36</text>
<text x="183.4" y="167.3">104</text>
<text x="28.2" y="168.2">1.5K</text>
<text x="44.4" y="169.2">2561</text>
<text x="56.4" y="168.2">12K</text>
<text x="66.5" y="172.2">R53</text>
<text x="98.7" y="172">C7</text>
<text x="66.5" y="174.6">2.2K</text>
<text x="98.7" y="174.3">224</text>
<text x="105.8" y="179.1">1000u/400V</text>
<text x="122.3" y="179.1">1000u/400V</text>
<text x="134.7" y="174.6">R3</text>
<text x="134.7" y="177">82K/7W</text>
<text x="265.7" y="188.6">2/2</text>
</g>
</svg>
